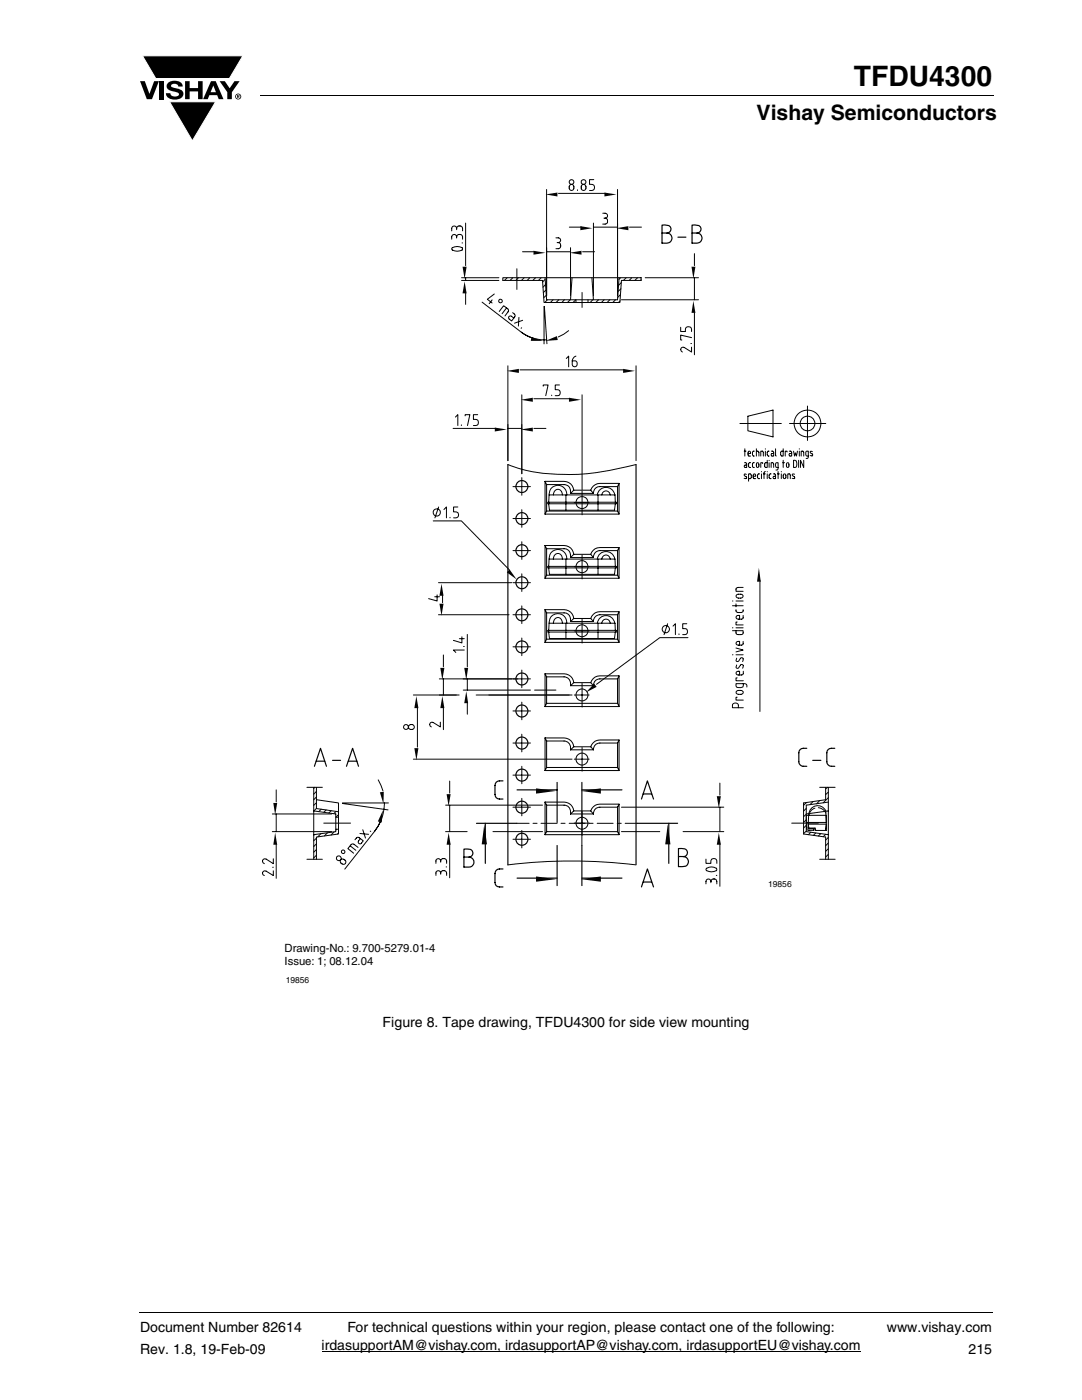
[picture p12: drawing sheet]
<svg xmlns="http://www.w3.org/2000/svg" width="216mm" height="279mm" viewBox="0 0 216 279" stroke-linecap="round" stroke-linejoin="round" font-family="sans-serif">
<g fill="#000">
<path d="M27.9 16.2h1l.9 2.5 1-2.5h.9l-1.4 3.6h-1zM28.4 11.1h20.1l-2.7 4.6h-14.7zM31.9 16.2h.9v3.6h-.9zM33.6 16.5a2.1 2.1 0 0 1 2.8 .3l.1 .5h-.9a.79 .79 0 0 0-.7-.6 .79 .79 0 0 0-.8 .4l.3 .3 1 .3a1.08 1.08 0 0 1 1.2 1 1.08 1.08 0 0 1-1.1 1.1 1.73 1.73 0 0 1-2.4-1.2h.9a.96 .96 0 0 0 .8 .7 .96 .96 0 0 0 .9-.5 1.31 1.31 0 0 0-1.2-.6 1.03 1.03 0 0 1-1.1-.5 1.03 1.03 0 0 1 .2-1.2zM36.9 16.2h.9v1.4h1.7v-1.4h.9v3.6h-.9v-1.6h-1.7v1.6h-.9zM43.8 16.2h1.1l.9 1.4 1-1.4h1l-1.5 2.2v1.4h-.9v-1.4zM51.9 18.9v.2zM33.8 20.3h9.2l-4.6 7.8zM27.9 261.9v.2z"/>
<path d="M42.6 17.1l-.6 1.3h1.1zM42.1 16.2h.9l1.6 3.6h-1l-.3-.8h-1.5l-.3 .8h-1z"/>
<path d="M47.4 19v.2h.2v-.1zM47.3 18.9l.4 .1 .1 .1-.2 .2 .2 .3-.3-.3-.1 .3h-.1zM47.1 19.3a.46 .46 0 0 0 .9 0 .46 .46 0 0 0-.9 0zM46.9 19.3a.6 .6 0 0 1 1.2 0 .6 .6 0 0 1-1.2 0z"/>
</g>
<path d="M28.4 11.1h20.1l-2.7 4.6h-14.7zM33.8 20.3h9.2l-4.6 7.8z" fill="none" stroke="#fff" stroke-width=".2"/>
<path d="M51.9 19h146.4M27.9 262h170.1M64.2 269.6h107.5" fill="none" stroke="#000" stroke-width=".2"/>
<path d="M52.3 35.8h114.4v160.7h-114.4z" fill="#fff"/>
<g fill="none" stroke="#040503" stroke-width=".24">
<path d="M101.3 92.7v79.9"/>
<circle cx="104.1" cy="97.1" r="1.2"/>
<circle cx="104.1" cy="103.5" r="1.2"/>
<circle cx="104.1" cy="109.9" r="1.2"/>
<circle cx="104.1" cy="116.3" r="1.2"/>
<circle cx="104.1" cy="135.5" r="1.2"/>
<circle cx="104.1" cy="129.1" r="1.2"/>
<circle cx="104.1" cy="122.7" r="1.2"/>
<circle cx="104.1" cy="148.3" r="1.2"/>
<circle cx="104.1" cy="154.7" r="1.2"/>
<circle cx="104.1" cy="141.9" r="1.2"/>
<circle cx="104.1" cy="167.5" r="1.2"/>
<circle cx="104.1" cy="161.1" r="1.2"/>
</g>
<g fill="none" stroke="#040503" stroke-width=".2">
<path d="M101.3 73v18.9M103.7 73.8h20.8M126.9 73v18.9M102.4 97.1h3.4M104.1 95.3v3.5M102.4 116.3h3.4M102.4 109.9h3.4M102.4 103.5h3.4M104.1 101.7v3.5M104.1 108.1v3.5M104.1 114.5v3.5M102.4 135.5h3.4"/>
<path d="M102.4 129.1h3.4M102.4 122.7h3.4M104.1 120.9v3.5M104.1 127.3v3.5M104.1 133.7v3.5M102.4 154.7h3.4M102.4 148.3h3.4M102.4 141.9h3.4M104.1 140.1v3.5M104.1 146.5v3.6M104.1 152.9v3.5M104.1 159.3v3.5"/>
<path d="M102.4 167.5h3.4M102.4 161.1h3.4M104.1 165.7v3.5"/>
</g>
<g fill="#040503">
<path d="M101.1 74l2.4-.4v.8z"/>
<path d="M124.3 73.6l2.4 .4-2.4 .4z"/>
</g>
<path d="M113 71.5l.5-.4v2.1M114.9 71.1a1.33 1.33 0 0 0-.5 2 .6 .6 0 0 0 .7-.3 .6 .6 0 0 0-.2-.8h-.7M90.4 85.5h8.5M101.3 84.7v7.2M101.3 85.5h2.8M104.1 84.7v9.8M106.5 85.5h2.4" fill="none" stroke="#040503" stroke-width=".2"/>
<g fill="#040503">
<path d="M103.9 85.7l2.4-.4v.8z"/>
<path d="M98.7 85.3l2.4 .4-2.4 .4z"/>
</g>
<path d="M104.1 78.8v15.7M106.5 79.6h7.2M116.1 78.8v18.9M90.9 83.2l.5-.4v2.1M92.1 84.8v.1M92.8 83v-.2h1l-.5 2.1M95.3 82.8h-.8v.9a.66 .66 0 0 1 .9 .3 .66 .66 0 0 1-.5 .9h-.4" fill="none" stroke="#040503" stroke-width=".2"/>
<g fill="#040503">
<path d="M103.9 79.8l2.4-.4v.8z"/>
<path d="M113.5 79.4l2.4 .4-2.4 .4z"/>
</g>
<path d="M108.4 77.1v-.3h1l-.5 2.2M110.1 78.9v.1M111.6 76.8h-.8v1a.65 .65 0 0 1 .9 .3 .65 .65 0 0 1-.4 .9h-.5M87.7 135.5h15.6M88.5 130.7v2.4M88.5 135.5v3.2M97.6 138.7h16M88.5 141.1v4.5" fill="none" stroke="#040503" stroke-width=".2"/>
<g fill="#040503">
<path d="M87.9 133.3h.8l-.4 2.4z"/>
<path d="M88.3 138.9l.4 2.4h-.8z"/>
</g>
<path d="M87.7 138.7h3.3M95 138.7h19.1M82.5 151.5h31.6M83.3 141.1v8M87.9 144.1v1l-1.5-.9a.47 .47 0 0 0-.7 .4l.4 .5" fill="none" stroke="#040503" stroke-width=".2"/>
<g fill="#040503">
<path d="M82.7 149.3h.8l-.4 2.4z"/>
<path d="M83.1 138.9l.4 2.4h-.8z"/>
</g>
<g fill="none" stroke="#040503" stroke-width=".2">
<path d="M92.1 56h7.4M92.1 55.4h7.4M92.9 44.5v8.5M92.9 55.4v.6M92.9 58.3v2.4M100.3 56v-.6h27.6v.6M103.1 53.6v4.2M109.1 59.8h14.1M114.9 59.8v.6M116.1 58.4v3M117.3 59.8v.6M101.3 92.7a36.4 36.4 0 0 0 18.6 1.5l7-1.5"/>
<path d="M82.5 138.7h9.1M81.7 144.7a.57 .57 0 0 1 .8 0 .57 .57 0 0 1 0 .8 .57 .57 0 0 1-.8 0 .5 .5 0 0 1 0-.8zM101.3 172.6a105.8 105.8 0 0 1 25.6 0"/>
<circle cx="81" cy="145.1" r=".49"/>
</g>
<path d="M126.9 92.7v79.8" fill="none" stroke="#040503" stroke-width=".24"/>
<g fill="#040503">
<path d="M92.7 56.2l.4 2.3h-.8z"/>
<path d="M92.3 53.2h.8l-.4 2.4z"/>
</g>
<g fill="none" stroke="#040503" stroke-width=".2">
<path d="M90.3 49.4a1.53 1.53 0 0 1 2 .3v.1a1.61 1.61 0 0 1-2.2-.1zM91.1 47.3a.49 .49 0 0 0-.5-.5 .49 .49 0 0 0-.5 .5v.4M91.1 47.3a.6 .6 0 0 1 .6-.5 .6 .6 0 0 1 .6 .5v.4M91.1 45.6a.49 .49 0 0 0-.5-.5 .49 .49 0 0 0-.5 .5v.5M91.1 45.6a.6 .6 0 0 1 .6-.5 .6 .6 0 0 1 .6 .5v.5M91.1 45.6v.2M91.1 47.3v.2M92.2 48.5h.1M124 59.8h15.4M128.7 55.4h10.7M138.6 50.6v2.4M138.6 55.4v4.4"/>
<path d="M138.6 62.2v8.6"/>
</g>
<g fill="#040503">
<path d="M138 53.2h.8l-.4 2.4z"/>
<path d="M138.4 60l.4 2.4h-.8z"/>
</g>
<path d="M135.8 65.3v.9h1v-.8a.73 .73 0 0 1 1.1 0l.1 .8M137.9 68.6h.1M138 69.3v1l-1.5-1a.47 .47 0 0 0-.7 .5l.4 .5M138 67.4l-2.2-.5v1h.3M87.5 116.3h14.6M88.3 118.7v1.6M87.5 122.7h14.1" fill="none" stroke="#040503" stroke-width=".2"/>
<g fill="#040503">
<path d="M88.1 116.5l.4 2.4h-.8z"/>
<path d="M87.7 120.5h.8l-.4 2.4z"/>
</g>
<g fill="none" stroke="#040503" stroke-width=".2">
<path d="M109.1 37.8v21.2M111.4 38.6h9.4M123.2 37.8v21.2M108.8 96.1h3.8a1.91 1.91 0 0 1 1.9 1.7l-.7 .7M108.8 96.1v6.5M108.8 96.1l.3 .6M109.1 96.7h3.5a1.36 1.36 0 0 1 1.2 1.8M109.1 96.7v5.3M113.8 98.5h4.6M114.5 97.8h3.4l.5 .7M116.1 98v4.7M123.2 97.1h-3.5a1.25 1.25 0 0 0-1.3 1.4"/>
<path d="M123.2 97.1l.3-.6h-3.8a1.99 1.99 0 0 0-1.8 1.3M123.2 97.1v4.9M123.5 96.5v6.1h-14.7M86.7 119.1h1M87.2 118.7v1.2l-1.7-.4M108.8 108.9h3.8a1.91 1.91 0 0 1 1.9 1.7l-.7 .7M108.8 108.9v6.5M108.8 108.9l.3 .6M109.1 109.5h3.5a1.36 1.36 0 0 1 1.2 1.8M109.1 109.5v5.3M109.1 102h14.1M109.1 102l-.3 .6"/>
<path d="M109.1 114.8h14.1M109.1 114.8l-.3 .6M113.8 111.3h4.6M114.5 110.6h3.4l.5 .7M114.6 100.3h3M114.6 113.1h3M116.1 110.8v4.7M123.2 109.9h-3.5a1.3 1.3 0 0 0-1.3 1.4M123.2 109.9l.3-.6h-3.8a1.86 1.86 0 0 0-1.8 1.3M123.2 109.9v4.9M123.2 102l.3 .6M123.2 114.8l.3 .6"/>
<path d="M123.5 109.3v6.1h-14.7M108.8 121.7h3.8a1.92 1.92 0 0 1 1.9 1.7l-.7 .6M108.8 134.5h3.8a1.91 1.91 0 0 1 1.9 1.7l-.7 .6M108.8 121.7v6.5M108.8 134.5v6.5M108.8 121.7l.3 .6M108.8 134.5l.3 .6M109.1 122.3h3.5a1.35 1.35 0 0 1 1.2 1.7M109.1 135.1h3.5a1.4 1.4 0 0 1 1.2 1.7M109.1 122.3v5.3M109.1 135.1v5.3M109.1 127.6h14.1"/>
<path d="M109.1 127.6l-.3 .6M113.8 124h4.6M113.8 136.8h4.6M114.5 123.4h3.4l.5 .6M114.5 136.2h3.4l.5 .6M114.6 125.9h3M114.6 138.7h3M116.1 123.6v4.7M116.1 136.4v4.7M123.2 122.7h-3.5a1.3 1.3 0 0 0-1.3 1.3M123.2 122.7l.3-.6h-3.8a1.86 1.86 0 0 0-1.8 1.3M123.2 135.5h-3.5a1.27 1.27 0 0 0-1.3 1.3"/>
<path d="M123.2 135.5l.3-.6h-3.8a1.86 1.86 0 0 0-1.8 1.3M123.2 122.7v4.9M123.2 135.5v4.9M123.2 127.6l.3 .6M123.5 122.1v6.1h-14.7M123.5 134.9v6.1h-14.7M108.8 147.3h3.8a1.91 1.91 0 0 1 1.9 1.7l-.7 .6M108.8 147.3v6.5M108.8 147.3l.3 .6M109.1 147.9h3.5a1.39 1.39 0 0 1 1.2 1.7M109.1 153.2h14.1M109.1 147.9v5.3"/>
<path d="M109.1 153.2l-.3 .6M109.1 140.4h14.1M109.1 140.4l-.3 .6M113.8 149.6h4.6M114.5 149h3.4l.5 .6M114.6 151.5h3M116.1 149.2v4.7M123.2 148.3h-3.5a1.27 1.27 0 0 0-1.3 1.3M123.2 148.3l.3-.6h-3.8a1.86 1.86 0 0 0-1.8 1.3M123.2 148.3v4.9M123.2 153.2l.3 .6M123.2 140.4l.3 .6"/>
<path d="M123.5 147.7v6.1h-14.7"/>
<circle cx="116.1" cy="100.3" r="1.2"/>
<circle cx="116.1" cy="113.1" r="1.21"/>
<circle cx="116.1" cy="125.9" r="1.2"/>
<circle cx="116.1" cy="138.7" r="1.2"/>
<circle cx="116.1" cy="151.5" r="1.2"/>
</g>
<g fill="#040503">
<path d="M108.9 38.8l2.3-.4v.8z"/>
<path d="M120.6 38.4l2.4 .4-2.4 .4z"/>
</g>
<g fill="none" stroke="#040503" stroke-width=".2">
<path d="M113.8 36.9a.57 .57 0 0 1 .7 .5 .57 .57 0 0 1-.7 .5 .71 .71 0 0 1 0-1zM115.2 37.9v.1M116 37a.54 .54 0 0 1 .8 0 .54 .54 0 0 1 0 .8 .54 .54 0 0 1-.8 0zM118.5 35.8h-.9v1a.66 .66 0 0 1 1 .3 .66 .66 0 0 1-.5 .9h-.5M100.3 56h8l.3 4.4h15.1l.3-4.4h3.9M101.2 55.4l-.5 .6M102.3 55.4l-.5 .6M103.4 55.4l-.5 .6M104.6 55.4l-.5 .6M105.7 55.4l-.5 .6M106.9 55.4l-.6 .6M108 55.4l-.6 .6"/>
<path d="M108.8 55.4l.3 4.4M108.8 55.8l-.5 .5M108.8 56.8l-.4 .5M108.9 57.9l-.5 .5M109 58.9l-.5 .5M109.2 59.8l-.5 .6M110.4 59.8l-.6 .6M111.5 59.8l-.5 .6M112.6 59.8l-.5 .6M113.6 45.3h2.4M113.8 59.8l-.6 .6M114.1 55.4l-.3 4.4"/>
<path d="M114.9 59.8l-.6 .6M118.1 55.4l.3 4.4M118.3 59.8l-.5 .6M118.4 44.5v14.5M118.4 45.3h4.8M119.4 59.8l-.5 .6M120.5 59.8l-.5 .6M121.7 59.8l-.5 .6M122.8 59.8l-.5 .6M123.2 44.5v14.5M123.5 55.4l-.3 4.4M123.8 58.8l-.6 .6"/>
<path d="M123.8 55.4l-.3 .4M123.9 57.6l-.6 .6M124 56.4l-.6 .5M124.9 55.4l-.5 .6M125.6 45.3h2.4M126.1 55.4l-.5 .6M127.2 55.4l-.5 .6M127.9 55.8l-.1 .2M123.7 60l-.3 .4M109.3 125.8h13.7v.3h-13.7zM109.5 126.1l.1 1.3h13l.2-1.3M109.6 124.4h13.1l.1 1.4"/>
<path d="M110.4 124.4a.98 .98 0 0 1 1.1-1.1l.6 .5 .1 .6M112.9 124.4v1.4M112.9 126.1v1.3M113.1 124.4a1.79 1.79 0 0 0-1.9-1.9 1.79 1.79 0 0 0-1.6 2.1l-.1 1.2M119.2 124.4a1.76 1.76 0 0 1 1.7-1.5 1.76 1.76 0 0 1 1.8 1.5M119.3 124.4v1.4M119.3 126.1v1.3M120.1 124.4a.85 .85 0 0 1 .6-.8 .85 .85 0 0 1 .9 .3l.2 .5M61.2 157.1h3.1M62.6 157.1v14.4M63.1 159.6l4.4 .6v6.2l-4.4 .7v4.4M63.1 157.1v4.3"/>
<path d="M61.2 171.5h3.1M62.6 161.8l4.4 .6v3.6l-4.4 .6M108.8 160.1h3.8a1.92 1.92 0 0 1 1.9 1.7l-.7 .6M108.8 160.1v6.5M108.8 160.1l.3 .6M109.1 160.7h3.5a1.37 1.37 0 0 1 1.2 1.7M109.1 166h14.1M109.1 160.7v5.3M109.1 166l-.3 .6M113.8 162.4h4.6M114.5 161.8h3.4l.5 .6M114.6 164.3h3"/>
<path d="M116.1 161.9v4.8M123.2 161.1h-3.5a1.27 1.27 0 0 0-1.3 1.3M123.2 161.1l.3-.6h-3.8a1.86 1.86 0 0 0-1.8 1.3M123.2 161.1v4.9M123.2 166l.3 .6M123.5 160.5v6.1h-14.7"/>
<circle cx="114" cy="36.3" r=".47"/>
<circle cx="116.5" cy="36.3" r=".47"/>
<circle cx="116.1" cy="164.3" r="1.2"/>
</g>
<g fill="#040503">
<path d="M123 45.5l2.4-.4v.8z"/>
<path d="M115.8 45.1l2.4 .4-2.4 .4z"/>
</g>
<path d="M104.3 50.2h2.4M109.1 49.4v9.6M109.1 50.2h4.7M113.8 49.4v9.6M116.2 50.2h2.5M120.3 42.6h.4a.49 .49 0 0 1 .5 .4 .49 .49 0 0 1-.5 .5M120.5 43.5h.2M120.7 43.5a.6 .6 0 0 1 .5 .6 .6 .6 0 0 1-.5 .6h-.4" fill="none" stroke="#040503" stroke-width=".2"/>
<g fill="#040503">
<path d="M106.5 50l2.4 .5-2.4 .3z"/>
<path d="M113.6 50.5l2.4-.5v.8z"/>
</g>
<path d="M110.9 47.5h.5a.47 .47 0 0 1 .5 .4 .47 .47 0 0 1-.5 .5M111.2 48.4h.2M111.4 48.4a.63 .63 0 0 1 .5 .6 .63 .63 0 0 1-.5 .6h-.5M96.2 60.3l7.8 6a7.7 7.7 0 0 0 5.1 1.5M104.1 66.3l2.1 1.1M108.6 61.1v7.5M108.6 61.1l.5 7.5M113.5 66l-2.1 1.2" fill="none" stroke="#040503" stroke-width=".2"/>
<g fill="#040503">
<path d="M106 67.3l2.3 .7h-2.4z"/>
<path d="M108.9 68l2.2-.9 .2 .8z"/>
</g>
<g fill="none" stroke="#040503" stroke-width=".2">
<path d="M98.2 59.9l-.6 .7M98.6 58.7l-1.4 1 1 .8M99.6 62.2l.9-1.2 .8 .6 .2 .4-.7 1M101.1 61.5l-.9 1.1M102.3 62.4l.5 .4-.1 .4-.6 .9-.6-.5a.36 .36 0 0 1 .1-.5 .36 .36 0 0 1 .5 0l.4 .4M103.5 63.3l-.1 1.8M104.1 65.4l-.1 .1M104.3 63.9l-1.6 .6M55.1 157.6v2.4M62.8 157.1l-.2 .2M63.1 157.9l-.5 .6M63.1 159.1l-.5 .5"/>
<path d="M54.3 162.4h11.9M54.3 166h11.9M55.1 162.4v3.6M55.1 168.4v6.9M62.7 166.6l-.1 .1M63.1 161.4l4.4 .6M63.1 167.3l-.5 .5M63.1 168.4l-.5 .5M63.1 169.6l-.5 .5M63.1 170.7l-.5 .5M63.1 160.2l-.5 .5M63.1 161.3l-.5 .5"/>
<path d="M64 166.4l-.6 .6M64.1 161.5l-.5 .5M64.6 164.3h5.3M65.1 161.6l-.5 .5M65.3 166.2l-.6 .6M66.1 161.8l-.5 .4M66.7 166l-.6 .6M67 163.1h.5M67 165.5h.5M67.1 161.9l-.5 .5M67.2 165.5l-.2 .2M67.5 166.3l-.2 .1"/>
<path d="M67.5 162.6l-.5 .5"/>
<circle cx="99.9" cy="60.1" r=".36"/>
</g>
<g fill="#040503">
<path d="M54.5 160.3h.8l-.4 2.4z"/>
<path d="M54.9 166.2l.4 2.4h-.8z"/>
</g>
<path d="M143.6 156.3v2.4M54.4 173.1h.1M54.5 173.8v.9l-1.4-.8a.49 .49 0 0 0-.7 .4l.1 .3 .2 .1M54.5 171.4v1l-1.4-.9a.49 .49 0 0 0-.7 .4l.3 .5M124 166h7.7M124 161.1h20.4M143.6 161.1v4.9M143.6 168.4v8.5" fill="none" stroke="#040503" stroke-width=".2"/>
<g fill="#040503">
<path d="M143 158.9h.8l-.4 2.4z"/>
<path d="M143.4 166.2l.4 2.4h-.8z"/>
</g>
<path d="M89.7 155.9v2.4M88.9 160.7h19.4M89.7 160.7v5.3M89.7 168.4v6.8M98.4 166h9.9M136.3 166h8.1M140.9 171.5v.8h.9l.1-.7 .2-.2h.5l.4 .2v.7M140.9 173.4a1.67 1.67 0 0 1 2.1 0v.3a1.61 1.61 0 0 1-2.1-.2zM141.8 175.9a.49 .49 0 0 0-.4-.5 .49 .49 0 0 0-.5 .5v.5M141.8 175.9a.6 .6 0 0 1 .6-.5 .6 .6 0 0 1 .6 .5v.5M141.8 175.9v.3M142.9 174.7h.1" fill="none" stroke="#040503" stroke-width=".2"/>
<g fill="#040503">
<path d="M89.1 158.5h.8l-.4 2.4z"/>
<path d="M89.5 166.2l.4 2.4h-.8z"/>
</g>
<g fill="none" stroke="#040503" stroke-width=".2">
<path d="M92.4 137.7h13.4M92.4 135.5h9.7M93.2 126.6v6.5M93.2 135.5v2.2M106.7 137.7h4.2M93.2 140.1v2.4M87.9 174.2a.47 .47 0 0 0-.4-.4 .47 .47 0 0 0-.5 .4v.5M87.9 174.2a.6 .6 0 0 1 .6-.5 .6 .6 0 0 1 .6 .5v.5M87.9 171.8a.47 .47 0 0 0-.4-.4 .47 .47 0 0 0-.5 .4v.5M87.9 171.8a.6 .6 0 0 1 .6-.5 .6 .6 0 0 1 .6 .5v.5M87.9 171.8v.3M87.9 174.2v.3"/>
<path d="M88.9 166h4.3M89 173h.1"/>
</g>
<g fill="#040503">
<path d="M93 137.9l.4 2.4h-.8z"/>
<path d="M92.6 133.3h.8l-.4 2.4z"/>
</g>
<g fill="none" stroke="#040503" stroke-width=".2">
<path d="M109.6 98.8h13.1l.1 1.4M110.4 98.8a.97 .97 0 0 1 1.1-1.1l.6 .5 .1 .6M112.9 98.8v1.4M113.1 98.8a1.79 1.79 0 0 0-1.9-1.9 1.79 1.79 0 0 0-1.7 2.1v1.2M119.2 98.8a1.76 1.76 0 0 1 1.7-1.5 1.76 1.76 0 0 1 1.8 1.5M119.3 98.8v1.4M120.1 98.8a.85 .85 0 0 1 .8-.8 .85 .85 0 0 1 .9 .8M109.3 113h13.7v.3h-13.7zM109.3 100.2h13.7v.3h-13.7zM109.5 113.3l.1 1.3h13l.2-1.3M109.5 100.5l.1 1.3h13l.2-1.3M109.6 111.6h13.1l.1 1.4"/>
<path d="M110.4 111.6a.96 .96 0 0 1 1.1-1.1l.6 .5 .1 .6M112.9 100.5v1.3M112.9 111.6v1.4M112.9 113.3v1.3M113.1 111.6a1.79 1.79 0 0 0-1.9-1.9 1.79 1.79 0 0 0-1.7 2.1v1.2M119.2 111.6a1.76 1.76 0 0 1 1.7-1.5 1.76 1.76 0 0 1 1.8 1.5M119.3 100.5v1.3M119.3 111.6v1.4M119.3 113.3v1.3M120.1 111.6a.85 .85 0 0 1 .8-.8 .85 .85 0 0 1 .9 .8M91.7 127.5h.9M92.2 127.1v1.2l-1.7-.5"/>
<path d="M92.5 129h.1M92.6 129.7h-2.1l.4 .5M75.5 155.6l.9 2.2M68.3 160.3l9.1 1.3M68.3 160.2h9.2M76 163.8l-1.2 2.1M76.7 160.2a9.2 9.2 0 0 1-2 5.7l-5.9 7.6"/>
</g>
<g fill="#040503">
<path d="M76.4 161.7l-.2 2.4-.8-.2z"/>
<path d="M75.8 158.1l.8-.1-.1 2.5z"/>
</g>
<g fill="none" stroke="#040503" stroke-width=".2">
<path d="M86.4 104h5.7l9.5 9.7M68 171.6a.58 .58 0 0 1 .8 0 .58 .58 0 0 1-.1 .9 .62 .62 0 0 1-.6-.2 .62 .62 0 0 1-.1-.7zM69.9 168.8l1.1 .9M71.4 169.1l-.9-.7-.4 .2-.7 .8 1.2 .9M71.8 166.3l1.7 .2M71.9 167.4l-.4 .4a.36 .36 0 0 0 .1 .5 .36 .36 0 0 0 .5 0l.4-.5-.8-.6-.4-.1-.5 .5M72.4 165.6l.5 1.7M73.9 165.9h.1"/>
<circle cx="67.6" cy="171.3" r=".47"/>
<circle cx="68.5" cy="170" r=".36"/>
</g>
<path d="M101.7 113.6l1.4 2-2-1.4z" fill="#040503"/>
<g fill="none" stroke="#040503" stroke-width=".2">
<path d="M87.5 101.2l-.7 2.1M88.6 101.7l.5-.5v2.1M89.8 103.2v.1M91.4 101.2h-.9v1h.7l.2 .3 .1 .4-.3 .4h-.7M137.3 127.3h-5.6l-12.7 9.3"/>
<circle cx="87.1" cy="102.3" r=".72"/>
</g>
<path d="M118.6 136.4l.5 .7-2.2 1.1z" fill="#040503"/>
<g fill="none" stroke="#040503" stroke-width=".2">
<path d="M133.2 124.5l-.7 2.1M134.3 125l.5-.5v2.1M135.5 126.5v.1M137 124.5h-.8v1h.8l.2 .7-.3 .4h-.7"/>
<circle cx="132.9" cy="125.6" r=".73"/>
</g>
<path d="M96.8 164.3v8" fill="none" stroke="#040503" stroke-width=".24"/>
<path d="M96.6 164.5l.6 4h-1.1z" fill="#040503"/>
<path d="M133.5 164.3v8" fill="none" stroke="#040503" stroke-width=".24"/>
<path d="M133.2 164.5l.6 4h-1.1z" fill="#040503"/>
<path d="M132.1 46.5h.5a1.1 1.1 0 0 1 1.5 1 1.1 1.1 0 0 1-1.5 1h-.5v-3.6a1.97 1.97 0 0 1 1.6 .4 .81 .81 0 0 1-.6 1.2M135.3 47.3h1.6M138.1 46.5h.5a1.1 1.1 0 0 1 1.5 1 1.1 1.1 0 0 1-1.5 1h-.5v-3.6a1.97 1.97 0 0 1 1.6 .4 .81 .81 0 0 1-.6 1.2M116.1 157.6h8M92.6 171h1a1 1 0 0 1 1 1 1 1 0 0 1-1 1h-1v-3.5a1.87 1.87 0 0 1 1.6 .3l.2 .5a.81 .81 0 0 1-.8 .7M95.1 164.3h8M127.2 164.3h8M135.4 170.9h.5a1.09 1.09 0 0 1 1.5 1 1.09 1.09 0 0 1-1.5 1h-.5v-3.5a1.91 1.91 0 0 1 1.6 .3l.2 .5a.76 .76 0 0 1-.8 .7" fill="none" stroke="#040503" stroke-width=".24"/>
<path d="M103.1 164.3h2.5M106.4 164.3h.8M107.9 164.3h3.3M111.9 164.3h.9M113.6 164.3h3.2M117.6 164.3h.7M119.2 164.3h3.1M123.2 164.3h.8M124.7 164.3h2.5" fill="none" stroke="#040503" stroke-width=".2"/>
<path d="M115.9 157.8l4-.5v1.1z" fill="#040503"/>
<path d="M116.1 175.2h8" fill="none" stroke="#040503" stroke-width=".24"/>
<path d="M115.9 175.5l4-.6v1.1z" fill="#040503"/>
<g fill="none" stroke="#040503" stroke-width=".24">
<path d="M62.7 152.9l1.3-3.6 1.1 3.6M63.1 151.9h1.7M66.4 151.7h1.6M69.1 152.9l1.3-3.6 1.1 3.6M69.5 151.9h1.7M103.2 157.6h8M111.2 156.1v8M116.1 156.1v8M128 159.5l1.2-3.7 1.2 3.7M128.3 158.4h1.7M111.2 168.7v8M116.1 168.7v8"/>
<path d="M128 177l1.2-3.6 1.2 3.6M128.3 176h1.7"/>
</g>
<path d="M116.1 164.1v4.6" fill="none" stroke="#040503" stroke-width=".2"/>
<g fill="#040503">
<path d="M107 157.3l4 .5-4 .6z"/>
<path d="M107 174.9l4 .6-4 .5z"/>
</g>
<path d="M100.4 155.8h-.7a.87 .87 0 0 0-.9 1v1.8a.87 .87 0 0 0 .9 .9h.7M161 149.3h-.7a.87 .87 0 0 0-.9 .9v1.8a.93 .93 0 0 0 .9 .9h.7M162.2 151.7h1.6M166.6 149.3a1.22 1.22 0 0 0-1.6 .6v2.1a.93 .93 0 0 0 .9 .9h.7M100.4 173.4h-.7a.87 .87 0 0 0-.9 .9v1.8a.82 .82 0 0 0 .9 .9h.7M103.2 175.2h8" fill="none" stroke="#040503" stroke-width=".24"/>
<g fill="none" stroke="#040503" stroke-width=".2">
<path d="M151.6 115.9v26.1M162.2 160l-.6 .6M163.6 157.1h3M163.6 159.8l-.7 .6M164.7 157.1v2.5l-4.4 .6v6.2l4.4 .7v4.4M165.1 157.1l-.4 .4M165.3 157.1v14.4M165.3 158.1l-.6 .5M165.3 159.2l-1 1M158 164.3h5.3M160.9 164.1h4v.4h-3.6M160.9 162.7h4v1.4l-.1-1.4a1.72 1.72 0 0 0-1.7-1.9 1.72 1.72 0 0 0-1.7 1.9l-.1 1.4-.3 .3v1.1l.4 .2h1v-.3h-1.1v-.9"/>
<path d="M160.9 161.3l-.6 .6M160.9 162.5l-.6 .5M160.9 163.6l-.6 .5M160.9 164.7l-.6 .6M160.9 165.9l-.6 .5M161 160.1l-.7 .6M161.3 164.5l.1 .8h1.2l.1 .3 .1 .1h2.1v-1.2l-.2 1.2M161.3 164.1v.4M161.8 166.1l-.5 .5M162.6 161.3a1.63 1.63 0 0 0-1.2 1.4M162.8 166.2l-.5 .5M163.3 161.2h.1a1.82 1.82 0 0 1 1.4 1.1"/>
<path d="M163.6 171.5h3M163.8 166.4l-.5 .4M164.7 166.5l-.4 .5M165.3 160.1l-4.4 .6v5.3l4.4 .6M165.3 161.8l-4.4 .6M165.3 167.1l-.6 .6M165.3 168.2l-.6 .6M165.3 169.4l-.6 .5M165.3 170.5l-.6 .5"/>
</g>
<path d="M151.4 113.3l.4 2.8h-.7z" fill="#040503"/>
<g fill="none" stroke="#040503" stroke-width=".2">
<path d="M147.6 84.5h8.3M148.5 90h.4M148.6 92.3l.4 .2v.8l-.4-.1v-.3l.4-.1M148.6 89.6v1.4M148.9 94.7l-.2-.1-.2 .2 .5 .5v.2h-.5M149.2 83.1l5-1.3v5.4l-5-1.2zM149.3 90.5h.5l-.2-.4h-.2l-.1 .6 .1 .3h.4M149.4 95.5l.5-.1v-.6l-.1-.2h-.4v1.4M149.8 92.3l-.3 .1-.1 .2v.6l.4 .1M150.3 95h.5l-.1-.3-.2-.1a.65 .65 0 0 0-.1 .9h.4M150.5 92.3l-.3 .1-.1 .2 .1 .6 .3 .1M150.5 90l-.3 .1-.1 .2 .1 .6 .3 .1"/>
<path d="M150.9 90l.5 .2v.8M150.9 89.6v1.4M151 92.4h.3l.1 .3v.5l-.2 .1-.3-.3zM151.6 94.6h-.3l-.1 .2v.6l.4 .1M151.8 91v-1l.5 .2v.8M151.9 94.1v.1M151.9 94.6v.9M152.2 92.5v-.2h-.4v1M152.3 94.6h.4M152.7 94.1l-.3 .3v1.1M152.7 89.6h.1M152.7 90v1"/>
<path d="M153.1 91.9v1.4h-.4l-.1-.8 .5-.2M153.1 94.1v.1M153.1 94.6v.9M153.5 90l-.3 .1-.1 .2v.6l.4 .1M153.5 91.9h.1M153.5 92.3v1M153.9 94.6h-.3l-.1 .2v.6l.4 .1M153.9 93.3v-1l.4 .2 .1 .8M153.9 90l.4 .2 .1 .8-.5-.1v-.3l.5-.1M154.3 94.6l.4 .1 .1 .8h-.5v-.4l.5-.1M154.8 89.6v1.3l.1 .1M155.1 94.6h.4"/>
<path d="M155.3 93.3l-.5-.1 .1-.8 .4-.1v1.2l-.1 .3h-.4M155.3 94.1v1.4M155.9 94.1v.1M155.9 94.6v.9M156.2 92.3h.3M156.3 89.6v1.4h-.3l-.2-.3v-.5l.5-.2M156.3 91.9v1.4M156.4 94.6h.3l.1 .3v.5l-.3 .1-.2-.3zM157.1 92.4h.2l.1 .3v.5l-.2 .1-.3-.3zM157.1 90.2v-.2h-.4v1M157.2 95.5v-.9l.5 .1v.8M157.5 90l.4 .2 .1 .8-.5-.1v-.3l.5-.1"/>
<path d="M157.5 84.5h7.3M158.3 91.9h.4a1.1 1.1 0 0 1 .1 1.4h-.5zM158.3 90l.2 1 .2-.6 .2 .6 .2-1M158.5 94.6h-.3l-.1 .2 .4 .4 .1 .3h-.5M159.4 91.9v1.4M159.5 89.6h.1M159.5 90v1M159.9 91v-1l.4 .2 .1 .8M160.4 91.9v1.4l-.7-1.4v1.4M161.1 81v6.9M161.3 91h-.3l-.2-.1 .1-.8 .4-.1v1.2l-.1 .3h-.4M162.1 90.1l-.3-.1-.1 .3 .4 .3v.3h-.4"/>
<path d="M146.2 119.9h.1M146.9 119.9h1.4M146.9 118.8l.2-.2h.9l.3 .4-.1 .2a.85 .85 0 0 1-1.3-.2zM148.3 117.2h-1l-.4 .2v.2v.4h1.4M146.2 125.9h2.1l-.1 .6-.3 .1h-.8l-.2-.1v-.6M146.2 130.7h.1M146.2 125.3h.1M146.2 120.9h2.1M146.9 129.3l1.4 .4-1.4 .4M146.9 121.7v.4a1.21 1.21 0 0 0 1.3 0l.1-.4M146.9 130.7h1.4M146.9 120.5v.6"/>
<path d="M146.9 125.3h1.4M147 132.7l-.1 .5 .3 .2 .6-.8h.3l.2 .2-.1 .6M147 131.4l-.1 .4 .2 .2 .3-.1 .4-.6h.3a.53 .53 0 0 1 .1 .7M147 137.9a1 1 0 0 1 1.3 .2v.2a.94 .94 0 0 1-1.4 0zM147.1 139.1h-.2v.6h1.4M147.1 135.3h-.2v.6h1.4M147.1 124.1h-.2v.6h1.4M148.3 128v.5l-.2 .2h-1l-.2-.3a.52 .52 0 0 1 .7-.4v.7M148.3 122.8v.5l-.2 .2h-1l-.2-.3a.52 .52 0 0 1 .7-.4v.8M148.3 136.4v.5a.73 .73 0 0 1-1 .3l-.4-.2v-.6h1.7l.4 .2v.5M148.3 134v.4l-.2 .3h-1l-.2-.4a.52 .52 0 0 1 .7-.3v.7M147.3 141.2v-.4a.61 .61 0 0 0-.6-.5 .61 .61 0 0 0-.5 .5v.4h2.1"/>
<circle cx="161.1" cy="84.5" r="2.67"/>
<circle cx="161.1" cy="84.5" r="1.47"/>
</g>
<text font-size="5.6" x="170.4" y="17.1">TFDU4300</text>
<text font-size="4.2" x="151" y="24">Vishay Semiconductors</text>
<g font-size="2.8">
<text x="76.3" y="205">Figure 8. Tape drawing, TFDU4300 for side view mounting</text>
<text x="27.9" y="265.9">Document Number 82614</text>
<text x="64.2" y="269.4">irdasupportAM@vishay.com, irdasupportAP@vishay.com, irdasupportEU@vishay.com</text>
<text x="69.3" y="265.9">For technical questions within your region, please contact one of the following:</text>
<text x="177" y="265.9">www.vishay.com</text>
<text x="27.9" y="270.1">Rev. 1.8, 19-Feb-09</text>
<text x="193.3" y="270.1">215</text>
</g>
<g font-size="2.3" fill="#040503">
<text x="56.8" y="189.9">Drawing-No.: 9.700-5279.01-4</text>
<text x="56.8" y="192.6">Issue: 1; 08.12.04</text>
</g>
<g font-size="1.7" fill="#040503">
<text x="153.3" y="177">19856</text>
<text x="57" y="196.1">19856</text>
</g>
</svg>
